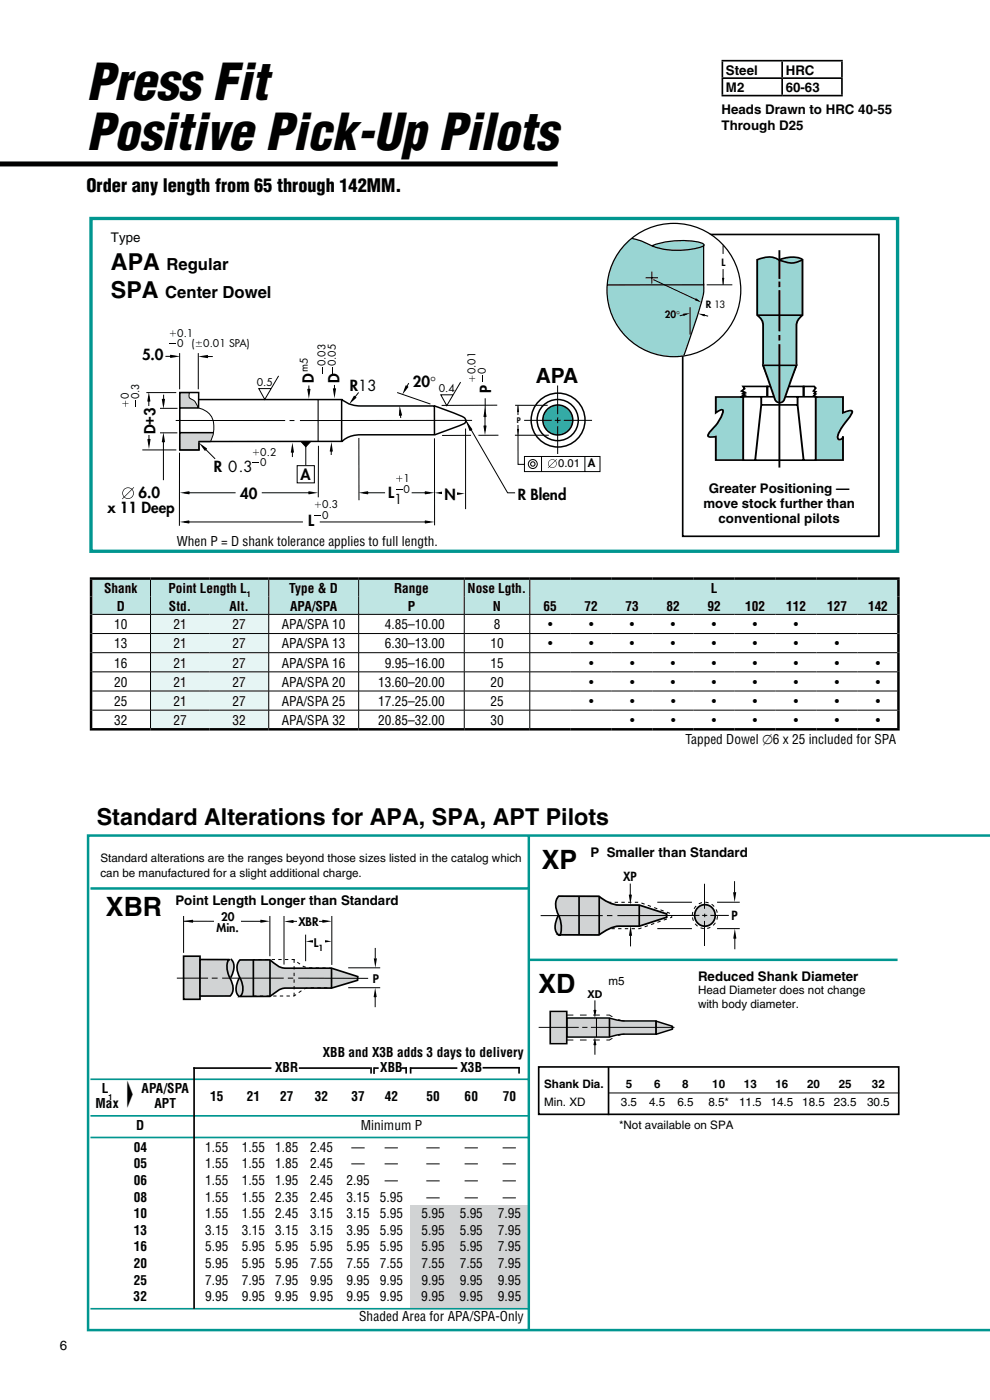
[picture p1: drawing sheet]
<svg xmlns="http://www.w3.org/2000/svg" width="210mm" height="297mm" viewBox="0 0 210 297" stroke-linecap="round" stroke-linejoin="round" font-family="sans-serif">
<path d="M86.9 255.8h25.2v21.9h-25.2z" fill-rule="evenodd" fill="#d1d3d4"/>
<path d="M19.2 188.5h93" fill="none" stroke="#009690" stroke-width=".53"/>
<path d="M19.2 229h93M19.2 236.7h93M19.2 241.3h93M19.2 277.6h93" fill="none" stroke="#009690" stroke-width=".35"/>
<path d="M50.8 207.6a2.84 2.84 0 0 1 0 3.9 2.79 2.79 0 0 1-.3-3.1z" fill-rule="evenodd" fill="#d1d3d4"/>
<path d="M50.8 207.5a3.2 3.2 0 0 0 0 3.9" fill="none" stroke="#000" stroke-width=".35"/>
<path d="M65.7 199.7h3.8" fill="none" stroke="#000" stroke-width=".21"/>
<path d="M38.9 202.9h3.5v9.1h-3.5z" fill="#d1d3d4"/>
<path d="M38.9 202.9h3.5v9.1h-3.5z" fill="none" stroke="#000" stroke-width=".35"/>
<path d="M38.9 195.4l2-.3 .1 .4-.1 .3zM55.3 195.1l1.9 .3-1.9 .4zM60.2 195.5l2-.3 .1 .4-.1 .2zM64.8 199.7l2-.3 .1 .4-.1 .2zM68.4 199.4l2 .3-2 .3zM68.4 195.1l2 .3-2 .4zM79.6 209.5l.3 2-.4 .1-.2-.1zM79.3 203.4h.6l-.3 1.9z" fill="#000"/>
<path d="M38.9 195.4l17.4 .1M38.9 194.3v7.8M57.2 194.3v8.6M60.2 194.3v10.3M61.7 195.5h7.8M64.8 198.3v5.6M73.9 209.5h6.7M73.9 205.3h6.7M79.6 211.4v2.3M79.6 201.1v2.2" fill="none" stroke="#000" stroke-width=".21"/>
<g fill="#fff">
<path d="M63.1 194.4h4.5v2.8h-4.5z"/>
<path d="M66.3 198.9h2.5v2.6h-2.5z"/>
<path d="M45.5 193.2h5.6v4.4h-5.6z"/>
</g>
<path d="M48.9 203.4a3.3 3.3 0 0 1-.2 4.2 3.3 3.3 0 0 1 .2-4.2z" fill-rule="evenodd" fill="#d1d3d4"/>
<path d="M48.9 203.4a2.64 2.64 0 0 1 .4 3.2l-.4 .8" fill="none" stroke="#000" stroke-width=".35"/>
<path d="M42.4 203.6h6.3a2.94 2.94 0 0 0-.2 3.2l.6 1.3a2.74 2.74 0 0 1-.3 3.2h-6.4z" fill="#d1d3d4"/>
<path d="M42.4 203.6h6.3a2.94 2.94 0 0 0-.2 3.2l.6 1.3a2.74 2.74 0 0 1-.3 3.2h-6.4z" fill="none" stroke="#000" stroke-width=".35"/>
<path d="M37.5 207.5h6.6M44.9 207.5h1.3" fill="none" stroke="#000" stroke-width=".21"/>
<path d="M50.9 203.6h6.4l1.3 1.1a3.3 3.3 0 0 0 2 .7h9.7l5.6 1.8-.1 .8-5.5 1.6h-9.7a4.5 4.5 0 0 0-2.8 1.4l-.5 .4h-6.4a2.87 2.87 0 0 0 .3-3.2l-.6-1.3a2.83 2.83 0 0 1 .3-3.3z" fill="#d1d3d4"/>
<g fill="none" stroke="#000" stroke-width=".35">
<path d="M50.9 203.6h6.4l1.3 1.1a3.3 3.3 0 0 0 2 .7h9.7l5.6 1.8-.1 .8-5.5 1.6h-9.7a4.5 4.5 0 0 0-2.8 1.4l-.5 .4h-6.4a2.87 2.87 0 0 0 .3-3.2l-.6-1.3a2.83 2.83 0 0 1 .3-3.3zM53.7 203.6v7.8M57.3 203.6v7.8M70.3 205.4v4.2M41 226.6h16.6M41.2 226.4v51.2M63.4 226.6h15.2M78.7 226.4v1.4M79.3 226.4v1.4M79.4 226.6h.9M85.1 226.6h1.2M86.2 226.4v1.4"/>
<path d="M86.9 226.6h10.1M87.1 226.4v1.4M102.4 226.5h7.9M110.1 226.4v1.4"/>
</g>
<path d="M70.4 194.3v10.4M47.1 207.5h13.1M61.1 207.5h1.1M63.3 207.5h14.8" fill="none" stroke="#000" stroke-width=".21"/>
<path d="M53.7 211.3h8.7l.5-.4a4.3 4.3 0 0 1 4-1.4l3.4 .1v-4.2l-3.2-.1a5 5 0 0 1-4.7-1.7h-8.7M62.4 203.6v7.7" fill="none" stroke="#000" stroke-width=".21" stroke-dasharray=".7 .7" stroke-linecap="butt"/>
<path d="M118.5 194.2a3.7 3.7 0 0 1 .3 3.8l-.4 .3a3.1 3.1 0 0 1-.2-3.2z" fill-rule="evenodd" fill="#d1d3d4"/>
<path d="M118.4 194.2a3.4 3.4 0 0 0 0 4.1" fill="none" stroke="#000" stroke-width=".36"/>
<path d="M118.5 190.1h8.6l1.6 1.2a5.7 5.7 0 0 0 2.6 .7h4.3l5.8 1.9v.7l-5.8 1.9h-4.3a9.9 9.9 0 0 0-4.4 1.8h-8.4l.2 .1a5.5 5.5 0 0 0-.5-4.9 3.2 3.2 0 0 1 .3-3.4z" fill-rule="evenodd" fill="#d1d3d4"/>
<path d="M118.5 190.1h8.6l1.6 1.2a5.7 5.7 0 0 0 2.6 .7h4.3l5.8 1.9v.7l-5.8 1.9h-4.3a9.9 9.9 0 0 0-4.4 1.8h-8.4l.2 .1a5.5 5.5 0 0 0-.5-4.9 3.2 3.2 0 0 1 .3-3.4zM122.8 190.1v8.2M127.1 190.1v8.2M135.6 192.1v4.5" fill="none" stroke="#000" stroke-width=".36"/>
<path d="M114.7 194.2h13.2M128.7 194.2h1.2M139.4 197h7.4M139.4 191.4h7.4M155.8 186.9v2.3M155.9 199v2.4" fill="none" stroke="#000" stroke-width=".21"/>
<path d="M155.5 189.3h.7l-.4 2.1zM155.9 197l.3 2.1-.4 .1-.3-.1z" fill="#000"/>
<path d="M147.9 192a2.72 2.72 0 0 1 3.6 .4 2.72 2.72 0 0 1 0 3.6 2.72 2.72 0 0 1-3.6 .4 2.88 2.88 0 0 1 0-4.4z" fill="none" stroke="#000" stroke-width=".21" stroke-dasharray=".7 .7" stroke-linecap="butt"/>
<path d="M148 192.6a2.21 2.21 0 0 1 3.1 .1 2.21 2.21 0 0 1 0 3 2.21 2.21 0 0 1-3.1 .1 2.36 2.36 0 0 1 0-3.2z" fill="#d1d3d4"/>
<path d="M148 192.6a2.21 2.21 0 0 1 3.1 .1 2.21 2.21 0 0 1 0 3 2.21 2.21 0 0 1-3.1 .1 2.36 2.36 0 0 1 0-3.2z" fill="none" stroke="#000" stroke-width=".36"/>
<path d="M133.7 187.4v2.7M133.8 198.4v2.4M148.4 194.2h-17.4M149 194.2h1M149.4 187.5v5.3M149.4 195.4v5.3M149.5 193.8v.8M150.7 194.2h3.9M152.1 191.4h4.8M152.1 197h4.8" fill="none" stroke="#000" stroke-width=".21"/>
<path d="M133.4 189.8h.6l-.3 2.1zM133.8 196.4l.3 2.1-.5 .1-.2-.1z" fill="#000"/>
<path d="M129 191.4h6.6l6.9 2.5v.7l-6.9 2.4h-6.1" fill="none" stroke="#000" stroke-width=".21" stroke-dasharray=".7 .7" stroke-linecap="butt"/>
<path d="M19.3 46.3h171.1v70.6h-171.1z" fill="none" stroke="#009690" stroke-width=".71" stroke-linecap="butt"/>
<path d="M0 34.8h118.3" fill="none" stroke="#000" stroke-width="1.1" stroke-linecap="butt"/>
<g fill="#d1d3d4">
<path d="M38.1 83.3h2v1l1.2 .9 .7 1.1v.2h-3.8z"/>
<path d="M38.1 91.7l7.1 .1-.3 1.3a.64 .64 0 0 1-.6 .6h-2l-.1 1.8h-4.1z"/>
</g>
<path d="M38.1 83.3h2.1v.1a.93 .93 0 0 0 .5 1.3 3 3 0 0 1 1.3 1.8 4 4 0 0 1 3.3 5.2l-.3 1.3-.4 .7h-2.4v1.8h-4.1z" fill="none" stroke="#000" stroke-width=".21"/>
<path d="M38.1 91.8h7.2M38.2 86.5l3.9 .1v-3.3h-4v12.2h4.1v-1.6" fill="none" stroke="#000" stroke-width=".32"/>
<circle cx="118.3" cy="89.1" r="3.2" fill="#33aba6"/>
<circle cx="118.3" cy="89.1" r="3.2" fill="none" stroke="#000" stroke-width=".32"/>
<path d="M109.9 86v12.5h1.4M111.2 96.8h16.1v3.2h-16.1zM114.9 96.8v3.2M117 89.2h-5.8M117.7 89.2h1.2M118.3 81.8v6.1M118.3 88.5v1.3M118.3 90.4v5.9M119.6 89.2h6M124.1 96.8v3.2" fill="none" stroke="#000" stroke-width=".21"/>
<path d="M116.5 97.7a.94 .94 0 0 0 0 1.3l-.3 .2 .4-.2a.92 .92 0 0 0 1.2 0 .92 .92 0 0 0 .1-1.3l.2-.3-.3 .3-.2-.2a.95 .95 0 0 0-1.1 .2zM117.8 97.8a.82 .82 0 0 1 0 1.1 .82 .82 0 0 1-1.2 .1zM116.6 97.8l.6-.3 .5 .2-1.1 1.2-.2-.6z" fill="#000"/>
<circle cx="113" cy="98.4" r=".95" fill="#fff"/>
<circle cx="113" cy="98.4" r=".95" fill="none" stroke="#000" stroke-width=".21"/>
<circle cx="113" cy="98.4" r=".47" fill="#fff"/>
<g fill="none" stroke="#000" stroke-width=".21">
<path d="M109.2 92.3h7.2M109.3 86h6.9"/>
<circle cx="113" cy="98.4" r=".47"/>
</g>
<path d="M109.7 91h.4l-.2 1.4zM109.9 86l.2 1.4h-.3h-.1z" fill="#000"/>
<path d="M109.3 88.1h1.6v2h-1.6z" fill="#fff"/>
<g fill="none" stroke="#000" stroke-width=".32">
<path d="M42.1 84.8h30.4v8.8l-30.4 .1M72.5 84.7l.3 .3a7.2 7.2 0 0 0 5.3 1.1h14l.1 6.1h-15.7a5.4 5.4 0 0 0-4 1.5M92.1 86.1l4.1 1.5a4.3 4.3 0 0 1 2.6 1.5 .81 .81 0 0 1-.7 1l-5.9 2.1"/>
<circle cx="118.3" cy="89.1" r="4.4"/>
<circle cx="118.4" cy="89.1" r="5.7"/>
</g>
<path d="M67.5 84.8v8.9" fill="none" stroke="#000" stroke-width=".24"/>
<g fill="none" stroke="#000" stroke-width=".21">
<path d="M35.1 75.6h2.1M38.1 74.9v7.7M42.1 74.9v7.7M43 75.6h2.1M30.2 95.4h7.2M31 83.3h6.4M31.6 84.1v2.6M31.6 91.2v3.1M34.7 83.7v2.2M37.3 89.2h23.2M38.1 96v15.5M42.9 94.6l2.7 2.7"/>
<path d="M61.4 89.2h1.1M62 94.9v2.1M65.5 81.8v1.8M67.5 94.6v10.9M70.3 94.7v1.8M70.9 81.7v1.8M76.1 83.3l-1.4 1.7M76.1 92.9v13.2M84.2 83.3l7.1 2.4M84.9 87l.1 1.7M86.7 81.3l-.9 1.6M92.2 93v18.4"/>
<path d="M98.8 90.9v17.1M98.8 89.2l8.9 15.3h1.6M100.1 89.2h-36.5M102.9 87.4v4M102.9 84.5v2.9M105.5 86h-11.8M105.7 92.3l-11.9 .1M39.1 110.7h25.2M39.1 104.5h10.9M55.5 104.5h10.3M67.8 110.7h23.4M77 104.5h4.7"/>
<path d="M87.3 104.5h3.9M93.1 104.6h1.3M97.6 104.7h-1.2"/>
</g>
<path d="M100 91.9h1.4v1.2h-1.4z" fill="#fff" stroke="#fff" stroke-width=".21"/>
<g fill="#000">
<path d="M36.6 70.1l.1 .6h.6l-.6 .1v.6l-.1-.6h-.6l.6-.1zM36 72.9l1.3 .1zM36.1 75.3l2.1 .3-2.1 .3zM42 75.6l2.1-.3 .1 .5-.1 .2zM68.3 78l.1 1.3zM70.5 78l.1 1.3zM102.3 79.7l.1 1.3zM31.6 83.1l.3 2-.4 .1-.3-.1zM31.3 93.2h.6l-.3 2.1zM42.2 93.9l1.7 1.3-.2 .3-.3 .1zM53.6 95.9h.6l.1-.6v.6l.6 .1h-.6l-.1 .6v-.6zM53.6 98.1l1.3 .1z"/>
<path d="M62 93.9l.4 2.1-.5 .1-.2-.1zM65.2 82.5h.7l-.4 2.1zM70.3 93.7l.3 2.1h-.4l-.3-.1zM70.6 82.4h.7l-.4 2.1zM75.1 83.9l.5 .5-1.6 1.4zM84.8 86.1l.5 2-.5 .1h-.2zM86 81.8l.6 .3-1.3 1.6zM98.7 89l1.5 2.1-.4 .3h-.2zM99.5 80.3h.6l.1-.6v.6l.6 .1h-.6l-.1 .6v-.6zM102.5 90.3h.7l-.3 2zM102.9 86.4l.3 2-.4 .1-.3-.1zM38.1 110.7l2-.3 .1 .4-.1 .3z"/>
<path d="M38.1 104.5l2.1-.3v.5v.2zM66.8 107h.6l.1-.6v.6l.6 .1h-.6l-.1 .7v-.7zM65.5 104.2l2 .3-2 .4zM66.8 109.3l1.3 .1zM76 104.5l2.1-.3v.5v.2zM84 101.5h.6l.1-.6v.6l.6 .1h-.6l-.1 .6v-.6zM84 103.7l1.3 .1zM90.2 104.2l2 .3-2 .4zM90.2 110.4l2 .3-2 .4zM92.2 104.6l2-.4 .1 .5-.1 .2zM96.6 104.4l2 .3-2 .4z"/>
<path d="M41.5 72.7l.6 .1v.4l.1-.4h.6l-.6-.1v-.4l-.1 .4zM41.5 73.5l1.3 .1z"/>
<path d="M26.4 103.6a1.25 1.25 0 0 0-.1 1.8l-.4 .4 .1 .1 .3-.4a1.23 1.23 0 0 0 1.7 0 1.23 1.23 0 0 0 .1-1.7l.4-.4-.1-.1-.4 .4a1.25 1.25 0 0 0-1.6-.1zM26.4 105.4l1.6-1.5a1.09 1.09 0 0 1-.1 1.5 1.09 1.09 0 0 1-1.5 0zM26.5 103.7a1.14 1.14 0 0 1 1.4 .1l-1.6 1.5-.2-.4a1.11 1.11 0 0 1 .4-1.2z"/>
</g>
<path d="M93.9 100.8h3v5.3h-3z" fill="#fff"/>
<path d="M59.1 79.7l-2.9 5-1.3-2.3h2.5M64.9 93.6v5.2M97.7 81.1l-2.9 5-1.3-2.3h2.5" fill="none" stroke="#000" stroke-width=".21"/>
<path d="M63 98.8h3.7v3.6h-3.7z" fill="#fff" stroke="#000" stroke-width=".21"/>
<path d="M34.7 91.7l.3 2.1h-.5h-.2zM34.3 84.7h.7l-.3 2zM63.8 93.6h2.1l-1 1.2z" fill="#000"/>
<path d="M33.5 91.8h4.1M33.5 86.6h4.2M34.7 92.7v9.2M63.8 93.6h2.1l-1 1.2z" fill="none" stroke="#000" stroke-width=".21"/>
<path d="M30.3 86.3h3.4v6h-3.4z" fill="#fff"/>
<path d="M26.6 85l.1 .6h.6l-.6 .1v.6l-.1-.6h-.6l.6-.1zM28.8 85l.1 1.3z" fill="#000"/>
<path d="M160.6 55.1a4.9 4.9 0 0 1 4.7 0 5.4 5.4 0 0 1 4.9 0v11.8l-.7 .6a2.27 2.27 0 0 0-.6 1.6v8.4l-3.3 7.8h-.6l-3.1-7.8-.1-8.8-.2-.8-1-1z" fill="#99d5d3"/>
<path d="M160.6 55.1a4.9 4.9 0 0 1 4.7 0 5.4 5.4 0 0 1 4.9 0v11.8l-.7 .6a2.27 2.27 0 0 0-.6 1.6v8.4l-3.3 7.8h-.6l-3.1-7.8-.1-8.8-.2-.8-1-1zM170.1 55a4 4 0 0 1-4.2 .4l-.7-.2M162.8 84.2v-2.2h7.7v2.2" fill="none" stroke="#000" stroke-width=".37"/>
<path d="M151.8 84.2h27v3.4l1-.4h.9a2.09 2.09 0 0 1-.7 1.6l-.9 1.1a6.5 6.5 0 0 0-1.4 2.9l.1 .3a.64 .64 0 0 0 .6 .1 .64 .64 0 0 0 .4-.6v5h-27v-5l-.8 .1-.8-.2a4.2 4.2 0 0 1 1.6-2.3l.9-1.3a2.86 2.86 0 0 0 .6-1.9l-.2-.1-.5 .2-.8 .5z" fill="#99d5d3"/>
<path d="M165.3 53.1v6.1M165.3 59.7v1.2M160.6 66.9h9.6M165.3 61.5v8.8M165.3 71.1v1.2M151.8 84.2h27v3.4l1-.4h.9a2.09 2.09 0 0 1-.7 1.6l-.9 1.1a6.5 6.5 0 0 0-1.4 2.9l.1 .3a.64 .64 0 0 0 .6 .1 .64 .64 0 0 0 .4-.6v5h-27v-5l-.8 .1-.8-.2a4.2 4.2 0 0 1 1.6-2.3l.9-1.3a2.86 2.86 0 0 0 .6-1.9l-.2-.1-.5 .2-.8 .5zM157.6 82h5.2v2.2h-5.7l.8-.3-.3-.1 .4-.2-.4-.2 .4-.2-.7-.2 .6-.5zM170.5 82h2.2l.3 .3-.4 .7 .4 .1-.3 .3 .3 .2-.4 .3 .4 .3h-2.5z" fill="none" stroke="#000" stroke-width=".37"/>
<path d="M161.9 77.5h7" fill="none" stroke="#d1d3d4" stroke-width=".37"/>
<path d="M157.6 84.2h15.4v13.4h-15.4z" fill="#fff"/>
<path d="M157.6 84.2h15.4v13.4h-15.4zM161.5 84.2v1.7l-1.3 11.8M161.5 85.9h7.7M169.2 84.2v1.7l1.3 11.8" fill="none" stroke="#000" stroke-width=".37"/>
<path d="M161.9 77.7h7l-3.3 7.7h-.6z" fill="#fff"/>
<path d="M161.9 77.5h7l-2.3 6.6a1.15 1.15 0 0 1-.9 1.3 1.15 1.15 0 0 1-1.3-.7z" fill="#99d5d3"/>
<path d="M161.9 77.5h7l-2.3 6.6a1.15 1.15 0 0 1-.9 1.3 1.15 1.15 0 0 1-1.3-.7zM165.3 73v26.2" fill="none" stroke="#000" stroke-width=".37"/>
<path d="M144.8 49.7h41.6v64.1h-41.6z" fill="none" stroke="#000" stroke-width=".35"/>
<path d="M210.1 177.3h-191.4v104.9h191.4" fill="none" stroke="#009690" stroke-width=".53"/>
<path d="M139.1 216.6l3.5 1.1v.6l-3.5 1.1z" fill="#d1d3d4"/>
<path d="M139.1 216.6l3.5 1.1v.6l-3.5 1.1z" fill="none" stroke="#000" stroke-width=".33"/>
<path d="M120.2 216h9.1l2.4 .5 7.4 .1v2.8h-7.4l-2.4 .6h-9.1z" fill="#d1d3d4"/>
<path d="M120.2 216h9.1l2.4 .5 7.4 .1v2.8h-7.4l-2.4 .6h-9.1z" fill="none" stroke="#000" stroke-width=".33"/>
<path d="M116.7 214.6h3.5v6.8h-3.5z" fill="#d1d3d4"/>
<path d="M116.7 214.6h3.5v6.8h-3.5zM129.3 216v4" fill="none" stroke="#000" stroke-width=".33"/>
<path d="M114.3 217.9h8.5M123.5 217.9h1.1M125.3 217.9h17.8M126.2 212.2v2.6M126.5 216v4M126.2 221.2v2.5M129.2 231.9h61.5" fill="none" stroke="#000" stroke-width=".21"/>
<path d="M120.2 215.3h9.1l.5 .4a6.2 6.2 0 0 0 2.7 .9M120.2 220.6h9.1l.5-.3a6.2 6.2 0 0 1 2.7-.9" fill="none" stroke="#000" stroke-width=".21" stroke-dasharray="1.3 1.3" stroke-linecap="butt"/>
<g fill="#000">
<path d="M125.9 214.3h.6l-.3 1.7z" fill-rule="evenodd"/>
<path d="M126.2 220l.3 1.7-.4 .1-.2-.1z" fill-rule="evenodd"/>
</g>
<path d="M114.3 226.3h76.3v10.1h-76.3zM129.1 226.3v10.3" fill="none" stroke="#000" stroke-width=".35"/>
<path d="M112.2 177.3v105M112.1 203.6h78.3" fill="none" stroke="#009690" stroke-width=".53"/>
<path d="M153.4 52.1l.2 1.4-.3 .1-.2-.1z" fill="#000"/>
<path d="M153.4 52.1l.2 1.4-.3 .1-.2-.1z" fill="none" stroke="#000" stroke-width=".29"/>
<circle cx="142.8" cy="61.5" r="14.2" fill="#fff"/>
<path d="M133 51.6l.5-.6a1.08 1.08 0 0 1 1.6-.2l2.3 1a1.32 1.32 0 0 0 1.7 .1 22.2 22.2 0 0 1 9-.6l.7 .3 .5 .3v10l-1.4 5.3-2.9 8.3a14.1 14.1 0 0 1-14.7-7.6 14.1 14.1 0 0 1 2.7-16.3z" fill="#99d5d3"/>
<g fill="none" stroke="#000" stroke-width=".26">
<path d="M134 50.6l1.7 .4a17.3 17.3 0 0 0 10.1 2l1.9-.3a1.85 1.85 0 0 0 1.6-.8 7.5 7.5 0 0 0-4.6-.9 18 18 0 0 0-6.4 1.1M149.3 52v8.4h-20.5M149.3 60.2v1.3a77 77 0 0 1-3.9 13.1l-.3 .8"/>
<circle cx="142.9" cy="61.5" r="14.2"/>
</g>
<path d="M137 58.9h2.6M138.3 57.6v2.6M138.6 59.3l9.6 4.5M153.4 52.1v8.3M145.6 66.6l-1.4 .4M146.4 65.2v5.8M148.9 66.7l1.3 .4M149.9 60.4h5.4" fill="none" stroke="#000" stroke-width=".21"/>
<path d="M144.9 66.6l1.5-.2-1.4 .6zM148.1 66.5l1.4 .2v.3l-.1 .1zM147.5 63.4l.1-.1 1.2 .9-1.4-.5zM153.2 59h.4l-.2 1.4z" fill="#000"/>
<path d="M152.5 54h1.9v2.9h-1.9z" fill="#fff" stroke="#fff" stroke-width=".29"/>
<path d="M153.1 12.9h25.7M153.1 16.6h25.7M153.2 13.1v3.3M153.2 16.8v3.3M165.9 13.1v3.3M165.9 16.8v3.3M178.6 13.1v3.3M178.6 16.8v3.3M153.1 20.3h25.7" fill="none" stroke="#000" stroke-width=".35"/>
<path d="M19.3 122.7h12.6v3.8h-12.6zM31.9 122.7h25.1v3.8h-25.1zM57 122.7h19.1v3.8h-19.1zM76.1 122.7h22.4v3.8h-22.4zM98.5 122.7h13.9v3.8h-13.9zM112.4 122.7h78.2v3.8h-78.2zM19.3 126.5h12.6v3.8h-12.6zM31.9 126.5h12.6v3.8h-12.6zM44.5 126.5h12.5v3.8h-12.5zM57 126.5h19.1v3.8h-19.1zM76.1 126.5h22.4v3.8h-22.4zM98.5 126.5h13.9v3.8h-13.9zM112.4 126.5h8.7v3.8h-8.7zM121.1 126.5h8.7v3.8h-8.7zM129.8 126.5h8.6v3.8h-8.6zM138.4 126.5h8.7v3.8h-8.7zM147.1 126.5h8.7v3.8h-8.7zM155.8 126.5h8.7v3.8h-8.7zM164.5 126.5h8.7v3.8h-8.7zM173.2 126.5h8.7v3.8h-8.7zM181.9 126.5h8.7v3.8h-8.7z" fill="#bfe5e3"/>
<path d="M31.9 130.3h12.6v4.1h-12.6zM44.5 130.3h12.5v4.1h-12.5zM31.9 134.4h12.6v4.1h-12.6zM44.5 134.4h12.5v4.1h-12.5zM31.9 138.5h12.6v4h-12.6zM44.5 138.5h12.5v4h-12.5zM31.9 142.5h12.6v4.1h-12.6zM44.5 142.5h12.5v4.1h-12.5zM31.9 146.6h12.6v4.1h-12.6zM44.5 146.6h12.5v4.1h-12.5zM31.9 150.7h12.6v4h-12.6zM44.5 150.7h12.5v4h-12.5z" fill="#e6f5f4"/>
<g fill="none" stroke="#000" stroke-width=".21">
<path d="M19.6 130.3h170.7M19.6 134.4h170.7M19.6 138.5h170.7M31.9 123v7.3M31.9 130.4v4M31.9 134.4v4M31.9 138.5v4M57 123v7.3M57 130.4v4M57 134.4v4M57 138.5v4M76.1 123v7.3"/>
<path d="M76.1 130.4v4M76.1 134.4v4M76.1 138.5v4M98.5 123v7.3M98.5 130.4v4M98.5 134.4v4M98.5 138.5v4M112.4 123v7.3M112.4 130.4v4M112.4 134.4v4M112.4 138.5v4M19.6 142.5h170.7"/>
<path d="M19.6 146.6h170.7M19.6 150.7h170.7M31.9 142.6v3.9M31.9 146.6v4M31.9 150.7v3.8M57 142.6v3.9M57 146.6v4M57 150.7v3.8M76.1 142.6v3.9M76.1 146.6v4M76.1 150.7v3.8M98.5 142.6v3.9"/>
<path d="M98.5 146.6v4M98.5 150.7v3.8M112.4 142.6v3.9M112.4 146.6v4M112.4 150.7v3.8"/>
</g>
<path d="M19 122.7h171.8M19.3 123v31.5M190.6 123v31.5M19 154.7h171.8" fill="none" stroke="#000" stroke-width=".53"/>
<g font-size="10.6">
<text x="18.3" y="21.2">Press Fit</text>
<text x="18.3" y="31.8">Positive Pick-Up Pilots</text>
</g>
<text font-size="6.3" x="27" y="234.4">&gt;</text>
<g font-size="5.6">
<text x="114.9" y="184.3">XP</text>
<text x="22.5" y="194.4">XBR</text>
<text x="114.2" y="210.6">XD</text>
</g>
<g font-size="4.9">
<text x="23.5" y="57.3">APA</text>
<text x="23.5" y="63.3">SPA</text>
<text x="20.5" y="175">Standard Alterations for APA, SPA, APT Pilots</text>
</g>
<text font-size="4.4" x="113.6" y="81.3">APA</text>
<text font-size="3.9" x="18.3" y="40.7">Order any length from 65 through 142MM.</text>
<g font-size="3.5">
<text x="35.3" y="57.3">Regular</text>
<text x="35.1" y="63.3">Center Dowel</text>
</g>
<g font-size="3.2">
<text x="30.1" y="76.3">5.0</text>
<text x="66.5" y="81.3" transform="rotate(-90 66.5 81.3)">D</text>
<text x="72" y="81.3" transform="rotate(-90 72 81.3)">D</text>
<text x="74.2" y="83">R13</text>
<text x="87.5" y="82.1">20°</text>
<text x="104.2" y="83.3" transform="rotate(-90 104.2 83.3)">P</text>
<text x="33" y="92.1" transform="rotate(-90 33 92.1)">D+3</text>
<text x="45.4" y="100.2">R 0.3</text>
<text x="63.8" y="101.8">A</text>
<text x="29.4" y="105.7">6.0</text>
<text x="51" y="105.9">40</text>
<text x="82.3" y="105.7">L</text>
<text x="94.3" y="106">N</text>
<text x="109.9" y="106">R Blend</text>
<text x="22.8" y="108.9">x 11 Deep</text>
<text x="65.4" y="111.5">L</text>
</g>
<g font-size="2.9">
<text x="114.8" y="34.8">VT-2981 DaytonProgress MV PPuPilot Geometry A 4th Repro 12-10-96</text>
<text x="83.6" y="107">1</text>
</g>
<g font-size="2.8">
<text x="154" y="15.8">Steel</text>
<text x="166.7" y="15.8">HRC</text>
<text x="154" y="19.5">M2</text>
<text x="166.7" y="19.5">60-63</text>
<text x="153.1" y="24.2">Heads Drawn to HRC 40-55</text>
<text x="153.1" y="27.6">Through D25</text>
<text x="23.5" y="51.4">Type</text>
<text x="149.2" y="107.7">move stock further than</text>
<text x="150.4" y="104.5">Greater Positioning —</text>
<text x="152.4" y="110.9">conventional pilots</text>
<text x="37.5" y="115.7">When P = D shank tolerance applies to full length.</text>
<text x="22.1" y="125.8">Shank</text>
<text x="35.7" y="125.8">Point Length L</text>
<text x="61.4" y="125.8">Type &amp; D</text>
<text x="83.6" y="125.8">Range</text>
<text x="99.2" y="125.8">Nose Lgth.</text>
<text x="150.8" y="125.8">L</text>
<text x="24.8" y="129.6">D</text>
<text x="35.8" y="129.6">Std.</text>
<text x="48.7" y="129.6">Alt.</text>
<text x="61.6" y="129.6">APA/SPA</text>
<text x="86.5" y="129.6">P</text>
<text x="104.6" y="129.6">N</text>
<text x="115.3" y="129.6">65</text>
<text x="124" y="129.6">72</text>
<text x="132.7" y="129.6">73</text>
<text x="141.4" y="129.6">82</text>
<text x="150.1" y="129.6">92</text>
<text x="158.1" y="129.6">102</text>
<text x="166.7" y="129.6">112</text>
<text x="175.4" y="129.6">127</text>
<text x="184.1" y="129.6">142</text>
<text x="24.2" y="133.5">10</text>
<text x="24.2" y="137.6">13</text>
<text x="36.8" y="133.5">21</text>
<text x="36.8" y="137.6">21</text>
<text x="49.3" y="133.5">27</text>
<text x="49.3" y="137.6">27</text>
<text x="59.8" y="133.5">APA/SPA 10</text>
<text x="59.8" y="137.6">APA/SPA 13</text>
<text x="81.6" y="133.5">4.85–10.00</text>
<text x="81.6" y="137.6">6.30–13.00</text>
<text x="104" y="137.6">10</text>
<text x="104.7" y="133.5">8</text>
<text x="116.3" y="133.5">•</text>
<text x="116.3" y="137.6">•</text>
<text x="124.9" y="133.5">•</text>
<text x="124.9" y="137.6">•</text>
<text x="133.6" y="133.5">•</text>
<text x="133.6" y="137.6">•</text>
<text x="142.3" y="133.5">•</text>
<text x="142.3" y="137.6">•</text>
<text x="151" y="133.5">•</text>
<text x="151" y="137.6">•</text>
<text x="159.7" y="133.5">•</text>
<text x="159.7" y="137.6">•</text>
<text x="168.4" y="133.5">•</text>
<text x="168.4" y="137.6">•</text>
<text x="177.1" y="137.6">•</text>
<text x="24.2" y="141.6">16</text>
<text x="36.8" y="141.6">21</text>
<text x="49.3" y="141.6">27</text>
<text x="59.8" y="141.6">APA/SPA 16</text>
<text x="81.6" y="141.6">9.95–16.00</text>
<text x="104" y="141.6">15</text>
<text x="124.9" y="141.6">•</text>
<text x="133.6" y="141.6">•</text>
<text x="142.3" y="141.6">•</text>
<text x="151" y="141.6">•</text>
<text x="159.7" y="141.6">•</text>
<text x="168.4" y="141.6">•</text>
<text x="177.1" y="141.6">•</text>
<text x="185.8" y="141.6">•</text>
<text x="24.2" y="145.7">20</text>
<text x="24.2" y="149.8">25</text>
<text x="36.8" y="145.7">21</text>
<text x="36.8" y="149.8">21</text>
<text x="49.3" y="145.7">27</text>
<text x="49.3" y="149.8">27</text>
<text x="59.8" y="145.7">APA/SPA 20</text>
<text x="59.8" y="149.8">APA/SPA 25</text>
<text x="80.2" y="145.7">13.60–20.00</text>
<text x="80.2" y="149.8">17.25–25.00</text>
<text x="104" y="145.7">20</text>
<text x="104" y="149.8">25</text>
<text x="125" y="145.7">•</text>
<text x="125" y="149.8">•</text>
<text x="133.6" y="145.7">•</text>
<text x="133.6" y="149.8">•</text>
<text x="142.3" y="145.7">•</text>
<text x="142.3" y="149.8">•</text>
<text x="151" y="145.7">•</text>
<text x="151" y="149.8">•</text>
<text x="159.7" y="145.7">•</text>
<text x="159.7" y="149.8">•</text>
<text x="168.4" y="145.7">•</text>
<text x="168.4" y="149.8">•</text>
<text x="177.1" y="145.7">•</text>
<text x="177.1" y="149.8">•</text>
<text x="185.8" y="145.7">•</text>
<text x="185.8" y="149.8">•</text>
<text x="24.2" y="153.8">32</text>
<text x="36.8" y="153.8">27</text>
<text x="49.3" y="153.8">32</text>
<text x="59.8" y="153.8">APA/SPA 32</text>
<text x="80.2" y="153.8">20.85–32.00</text>
<text x="104" y="153.8">30</text>
<text x="133.6" y="153.8">•</text>
<text x="142.3" y="153.8">•</text>
<text x="151" y="153.8">•</text>
<text x="159.7" y="153.8">•</text>
<text x="168.4" y="153.8">•</text>
<text x="177.1" y="153.8">•</text>
<text x="185.8" y="153.8">•</text>
<text x="145.4" y="157.8">Tapped Dowel x6 x 25 included for SPA</text>
<text x="125.3" y="181.8">P Smaller than Standard</text>
<text x="37.2" y="191.9">Point Length Longer than Standard</text>
<text x="148.1" y="208.1">Reduced Shank Diameter</text>
<text x="58.4" y="227.4">XBR</text>
<text x="68.5" y="224.2">XBB and X3B adds 3 days to delivery</text>
<text x="80.7" y="227.4">XBB</text>
<text x="97.7" y="227.4">X3B</text>
<text x="21.6" y="232">L</text>
<text x="30" y="232">APA/SPA</text>
<text x="44.6" y="233.5">15</text>
<text x="52.3" y="233.5">21</text>
<text x="59.4" y="233.5">27</text>
<text x="66.8" y="233.5">32</text>
<text x="74.6" y="233.5">37</text>
<text x="81.6" y="233.5">42</text>
<text x="90.4" y="233.5">50</text>
<text x="98.6" y="233.5">60</text>
<text x="106.7" y="233.5">70</text>
<text x="20.3" y="235.1">Max</text>
<text x="28.9" y="239.7">D</text>
<text x="32.8" y="235.1">APT</text>
<text x="76.5" y="239.7">Minimum P</text>
<text x="28.4" y="244.3">04</text>
<text x="43.5" y="244.3">1.55</text>
<text x="51.3" y="244.3">1.55</text>
<text x="58.4" y="244.3">1.85</text>
<text x="65.8" y="244.3">2.45</text>
<text x="74.6" y="244.3">—</text>
<text x="81.6" y="244.3">—</text>
<text x="90.5" y="244.3">—</text>
<text x="98.6" y="244.3">—</text>
<text x="106.7" y="244.3">—</text>
<text x="28.4" y="247.8">05</text>
<text x="28.4" y="251.4">06</text>
<text x="43.5" y="247.8">1.55</text>
<text x="43.5" y="251.4">1.55</text>
<text x="51.3" y="247.8">1.55</text>
<text x="51.3" y="251.4">1.55</text>
<text x="58.4" y="247.8">1.85</text>
<text x="58.4" y="251.4">1.95</text>
<text x="65.8" y="247.8">2.45</text>
<text x="65.8" y="251.4">2.45</text>
<text x="73.5" y="251.4">2.95</text>
<text x="74.6" y="247.8">—</text>
<text x="81.6" y="247.8">—</text>
<text x="81.6" y="251.4">—</text>
<text x="90.5" y="247.8">—</text>
<text x="90.5" y="251.4">—</text>
<text x="98.6" y="247.8">—</text>
<text x="98.6" y="251.4">—</text>
<text x="106.7" y="247.8">—</text>
<text x="106.7" y="251.4">—</text>
<text x="28.4" y="254.9">08</text>
<text x="43.5" y="254.9">1.55</text>
<text x="51.3" y="254.9">1.55</text>
<text x="58.4" y="254.9">2.35</text>
<text x="65.8" y="254.9">2.45</text>
<text x="73.5" y="254.9">3.15</text>
<text x="80.6" y="254.9">5.95</text>
<text x="90.5" y="254.9">—</text>
<text x="98.6" y="254.9">—</text>
<text x="106.7" y="254.9">—</text>
<text x="28.4" y="258.4">10</text>
<text x="28.4" y="261.9">13</text>
<text x="43.5" y="258.4">1.55</text>
<text x="43.5" y="261.9">3.15</text>
<text x="51.3" y="258.4">1.55</text>
<text x="51.3" y="261.9">3.15</text>
<text x="58.4" y="258.4">2.45</text>
<text x="58.4" y="261.9">3.15</text>
<text x="65.8" y="258.4">3.15</text>
<text x="65.8" y="261.9">3.15</text>
<text x="73.5" y="258.4">3.15</text>
<text x="73.5" y="261.9">3.95</text>
<text x="80.6" y="258.4">5.95</text>
<text x="80.6" y="261.9">5.95</text>
<text x="89.4" y="258.4">5.95</text>
<text x="89.4" y="261.9">5.95</text>
<text x="97.5" y="258.4">5.95</text>
<text x="97.5" y="261.9">5.95</text>
<text x="105.6" y="258.4">7.95</text>
<text x="105.6" y="261.9">7.95</text>
<text x="28.4" y="265.5">16</text>
<text x="28.4" y="269">20</text>
<text x="43.5" y="265.5">5.95</text>
<text x="43.5" y="269">5.95</text>
<text x="51.3" y="265.5">5.95</text>
<text x="51.3" y="269">5.95</text>
<text x="58.4" y="265.5">5.95</text>
<text x="58.4" y="269">5.95</text>
<text x="65.8" y="265.5">5.95</text>
<text x="65.8" y="269">7.55</text>
<text x="73.5" y="265.5">5.95</text>
<text x="73.5" y="269">7.55</text>
<text x="80.6" y="265.5">5.95</text>
<text x="80.6" y="269">7.55</text>
<text x="89.4" y="265.5">5.95</text>
<text x="89.4" y="269">7.55</text>
<text x="97.5" y="265.5">5.95</text>
<text x="97.5" y="269">7.55</text>
<text x="105.6" y="265.5">7.95</text>
<text x="105.6" y="269">7.95</text>
<text x="28.4" y="272.5">25</text>
<text x="43.5" y="272.5">7.95</text>
<text x="51.3" y="272.5">7.95</text>
<text x="58.4" y="272.5">7.95</text>
<text x="65.8" y="272.5">9.95</text>
<text x="73.5" y="272.5">9.95</text>
<text x="80.6" y="272.5">9.95</text>
<text x="89.4" y="272.5">9.95</text>
<text x="97.5" y="272.5">9.95</text>
<text x="105.6" y="272.5">9.95</text>
<text x="28.4" y="276.1">32</text>
<text x="43.5" y="276.1">9.95</text>
<text x="51.3" y="276.1">9.95</text>
<text x="58.3" y="276.1">9.95</text>
<text x="65.7" y="276.1">9.95</text>
<text x="73.5" y="276.1">9.95</text>
<text x="76.2" y="280.3">Shaded Area for APA/SPA‑Only</text>
<text x="80.5" y="276.1">9.95</text>
<text x="89.4" y="276.1">9.95</text>
<text x="97.5" y="276.1">9.95</text>
<text x="105.6" y="276.1">9.95</text>
<text x="12.7" y="286.5">6</text>
</g>
<g font-size="2.6">
<text x="132.2" y="187">XP</text>
<text x="155.2" y="195.1">P</text>
</g>
<g font-size="2.5">
<text x="21.3" y="182.9">Standard alterations are the ranges beyond those sizes listed in the catalog which</text>
<text x="21.3" y="186.1">can be manufactured for a slight additional charge.</text>
<text x="45.9" y="197.7">Min.</text>
<text x="46.9" y="195.3">20</text>
<text x="63.3" y="196.4">XBR</text>
<text x="66.6" y="201">L</text>
<text x="79.1" y="208.4">P</text>
<text x="129.1" y="209">m5</text>
<text x="148.1" y="210.9">Head Diameter does not change</text>
<text x="148.1" y="213.8">with body diameter.</text>
<text x="115.4" y="230.7">Shank Dia.</text>
<text x="132.7" y="230.7">5</text>
<text x="138.7" y="230.7">6</text>
<text x="144.7" y="230.7">8</text>
<text x="151.1" y="230.7">10</text>
<text x="157.8" y="230.7">13</text>
<text x="164.5" y="230.7">16</text>
<text x="171.2" y="230.7">20</text>
<text x="177.9" y="230.7">25</text>
<text x="185" y="230.7">32</text>
<text x="115.4" y="234.6">Min. XD</text>
<text x="131.3" y="239.5">*Not available on SPA</text>
<text x="131.7" y="234.6">3.5</text>
<text x="137.7" y="234.6">4.5</text>
<text x="143.7" y="234.6">6.5</text>
<text x="150.3" y="234.6">8.5*</text>
<text x="156.8" y="234.6">11.5</text>
<text x="163.5" y="234.6">14.5</text>
<text x="170.2" y="234.6">18.5</text>
<text x="176.9" y="234.6">23.5</text>
<text x="183.9" y="234.6">30.5</text>
</g>
<g font-size="2.4">
<text x="118.4" y="99.2">0.01</text>
<text x="124.7" y="99.2">A</text>
</g>
<g font-size="2.2">
<text x="37.6" y="71.5">0.1</text>
<text x="37.6" y="73.7">0</text>
<text x="40.6" y="73.7">(</text>
<text x="43.1" y="73.7">0.01 SPA)</text>
<text x="69" y="77.7" transform="rotate(-90 69 77.7)">0.03</text>
<text x="71.3" y="77.7" transform="rotate(-90 71.3 77.7)">0.05</text>
<text x="54.5" y="81.9">0.5</text>
<text x="65.3" y="78.9" transform="rotate(-90 65.3 78.9)">m5</text>
<text x="93.1" y="83.2">0.4</text>
<text x="100.9" y="79.4" transform="rotate(-90 100.9 79.4)">0.01</text>
<text x="103.1" y="79.4" transform="rotate(-90 103.1 79.4)">0</text>
<text x="27.3" y="84.7" transform="rotate(-90 27.3 84.7)">0</text>
<text x="29.5" y="84.7" transform="rotate(-90 29.5 84.7)">0.3</text>
<text x="55.2" y="96.7">0.2</text>
<text x="55.2" y="98.9">0</text>
<text x="68.4" y="107.8">0.3</text>
<text x="85.6" y="102.3">1</text>
<text x="85.6" y="104.5">0</text>
<text x="68.4" y="110">0.3</text>
<text x="124.6" y="211.8">XD</text>
</g>
<g font-size="2.1">
<text x="153" y="56.4">L</text>
<text x="149.7" y="65.3">R 13</text>
<text x="141" y="67.5">20°</text>
</g>
<text font-size="1.8" x="67.6" y="201.7">1</text>
<g font-size="1.6">
<text x="109.6" y="89.7">P</text>
<text x="52.4" y="126.7">1</text>
<text x="23" y="233.3">1</text>
</g>
</svg>
